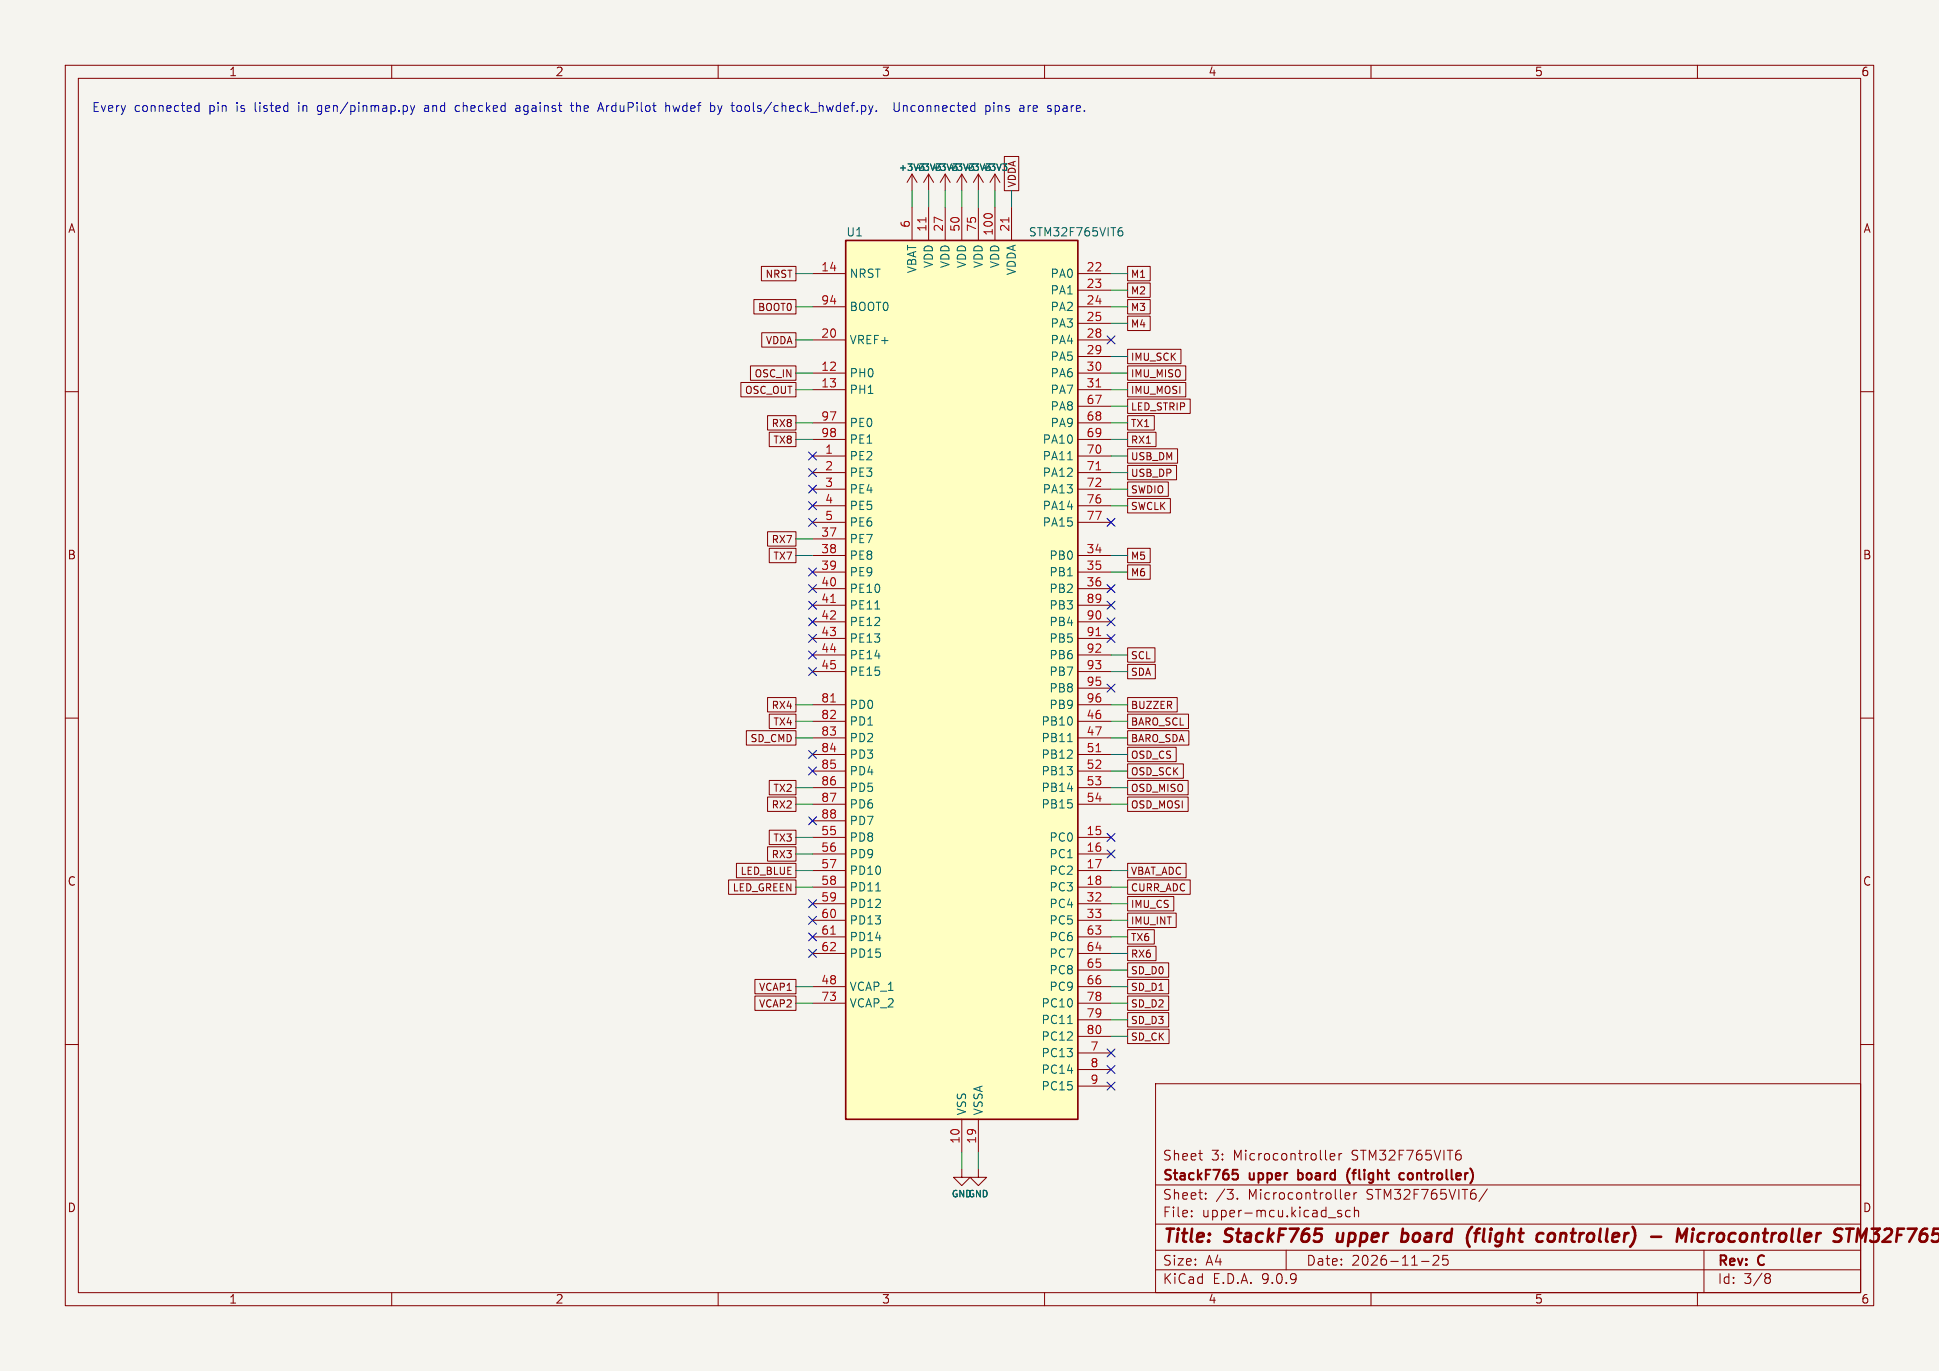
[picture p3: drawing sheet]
<svg xmlns="http://www.w3.org/2000/svg" width="297mm" height="210mm" viewBox="0 0 297 210" stroke-linecap="round" stroke-linejoin="round" font-family="sans-serif">
<path d="M0 0h297v210h-297z" fill="#f5f4ef" stroke="#f5f4ef" stroke-width=".15"/>
<g fill="none" stroke="#840000" stroke-width=".15">
<path d="M10 10h277v190h-277zM12 12h273v186h-273zM60 10v2M110 10v2M160 10v2M210 10v2M260 10v2M139.7 26.7l-.8 1.2M139.7 26.7l.8 1.2M139.7 26.7v2.5M142.2 26.7l-.7 1.2M142.2 26.7l.8 1.2"/>
<path d="M142.2 26.7v2.5M144.8 26.7l-.8 1.2M144.8 26.7l.7 1.2M144.8 26.7v2.5M147.3 26.7l-.7 1.2M147.3 26.7l.8 1.2M147.3 26.7v2.5M149.9 26.7l-.8 1.2M149.9 26.7l.7 1.2M149.9 26.7v2.5M152.4 26.7l-.8 1.2M152.4 26.7l.8 1.2"/>
<path d="M152.4 26.7v2.5M10 60h2M285 60h2M10 110h2M285 110h2M10 160h2M147.3 179.1v1.2h1.3l-1.3 1.3-1.3-1.3h1.3M149.9 179.1v1.2h1.2l-1.2 1.3-1.3-1.3h1.3M177 166h108v32h-108zM183.6 176.7h.6M184 177.7h.2M203.7 177.2l.8-.1-.1-.3-.4-.1-.3 .2 .1 .7h.6"/>
<path d="M205.1 176.7v1M205.5 176.7l-.3 .1-.1 .2M223.7 176.9v.7M285 160h2M60 198v2M110 198v2M160 198v2M177 194.5h108M177 191.5h108M177 187.5h108M177 181.5h108M182.5 186.3v.1"/>
<path d="M182.5 185.5v.1M184.7 183.6v.1M184.7 182.8v.1M189.5 183.6v.1M197 191.5v3M203.5 186.5h1.1M205.5 185.5l-.4-.1-.2 .2 .1 .2 .5 .2v.3h-.6M206 183.2l.7-.1v-.3l-.5-.1-.2 .2 .1 .7h.6M206.8 185.5l-.4-.1-.3 .3v.4l.1 .2h.6M207.4 182.7v1M207.5 185.5a.37 .37 0 0 1 .6 .1v.8M207.5 184.9v1.5"/>
<path d="M207.8 182.7l-.3 .1-.1 .2M210 198v2M217.7 193.2h1.2M219.5 192.4l.2-.1 .5 .1a.41 .41 0 0 1 .1 .5l-.8 .9h.9M221.7 192.3h-.7v.7l.2-.1h.5l.1 .3-.1 .5-.2 .1h-.3l-.2-.1M227.8 182.1l-1.3 2M260 198v2M261 191.5v6.5M270.6 195.1l.4 .1 .2 .2-.1 .2-.2 .1M270.6 195.7h.3M270.9 195.7l.2 .2 .1 .4-.2 .2-.4 .1"/>
</g>
<g fill="none" stroke="#840000" stroke-width=".4">
<path d="M204.9 188.9l-.1 1 .2 .3M214.8 189l.2-.1 .6 .1M214.9 188.2l-.3 2M215.5 190a.66 .66 0 0 1-.9 .1M225.5 187.9l-.3 .4M225.8 188.9h.8M226.5 188.2l-.3 .3-.2 1.7M235.8 188.9l.6 .1M236.3 190.1l-.2 .1M238 189a.59 .59 0 0 0-.9 .3v.7a.53 .53 0 0 0 .9 0M252.9 189.4h1.5M256.8 190.2l.3-2 .5 1.4 .8-1.4-.2 2"/>
<path d="M259.3 188.9l-.2 1.3M259.4 188.2l-.1 .2M259.4 188.2l-.1 .1v.1M259.4 188.2v.1l-.1 .1M261.1 189a.66 .66 0 0 0-1 .3l-.1 .5 .2 .3 .1 .1 .6-.1M282.8 188.2h1.1M283.4 188.2l-.3 2M284.3 190.2l.3-2 .5 1.4 .8-1.4-.2 2"/>
</g>
<path d="M188.8 179.2h.8M188.8 179.8h.5l.3 .2v.4l-.1 .2h-.7M198.8 179.2v1.5M199 179.7l-.2 .1M206.8 179a1.72 1.72 0 0 0 0 2.3M215.1 179.8l-.5-.1-.3 .3v.4l.2 .2h.6M198.8 180.6l.2 .1" fill="none" stroke="#840000" stroke-width=".3"/>
<path d="M153.6 25.1h.6l-.3 .4 .3 .1M154.2 26l-.5 .1" fill="none" stroke="#006464" stroke-width=".15"/>
<path d="M129.5 36.8h35.6v134.7h-35.6z" fill="#ffffc2"/>
<path d="M129.5 36.8h35.6v134.7h-35.6z" fill="none" stroke="#840000" stroke-width=".25"/>
<g fill="none" stroke="#840000" stroke-width=".15">
<path d="M139.7 31.8v5M142.2 31.8v5M144.8 31.8v5M147.3 31.8v5M149.9 31.8v5M152.4 31.8v5M153.8 24h2.2v5.2h-2.2zM154.9 31.8v5M113.5 58.6h8.4v2.2h-8.4zM115 56h6.9v2.3h-6.9zM115.5 45.9h6.4v2.2h-6.4zM116.6 40.8h5.3v2.2h-5.3z"/>
<path d="M116.7 51h5.2v2.2h-5.2zM124.5 41.9h5M124.5 47h5M124.5 52.1h5M124.5 57.2h5M124.5 59.7h5M165.1 41.9h5.1M165.1 47h5.1M165.1 52.1h5.1M165.1 57.2h5.1M165.1 59.7h5.1M165.1 44.5h5.1"/>
<path d="M165.1 49.5h5.1M165.1 54.6h5.1M172.7 48.4h3.5v2.2h-3.5zM172.7 53.5h8.2v2.2h-8.2zM172.7 56h8.9v2.3h-8.9zM172.7 45.9h3.5v2.2h-3.5zM172.7 43.3h3.5v2.3h-3.5zM172.7 58.6h8.9v2.2h-8.9zM172.7 40.8h3.5v2.2h-3.5zM117.6 63.7h4.3v2.2h-4.3zM117.8 66.2h4.1v2.2h-4.1zM124.5 64.8h5"/>
<path d="M124.5 67.3h5M124.5 69.9h5M124.5 72.4h5M124.5 74.9h5M124.5 77.5h5M165.1 64.8h5.1M165.1 67.3h5.1M165.1 69.9h5.1M165.1 72.4h5.1M165.1 74.9h5.1M165.1 77.5h5.1M165.1 62.2h5.1"/>
<path d="M172.7 76.4h6.6v2.2h-6.6zM172.7 63.7h4.1v2.2h-4.1zM172.7 61.1h9.6v2.2h-9.6zM172.7 66.2h4.4v2.2h-4.4zM172.7 68.7h7.7v2.3h-7.7zM172.7 71.3h7.5v2.2h-7.5zM172.7 73.8h6.3v2.2h-6.3zM117.6 81.4h4.3v2.3h-4.3zM117.8 84h4.1v2.2h-4.1zM124.5 80h5M124.5 82.6h5M124.5 85.1h5"/>
<path d="M124.5 87.6h5M124.5 90.2h5M124.5 92.7h5M124.5 95.3h5M124.5 97.8h5M165.1 80h5.1M165.1 85.1h5.1M165.1 87.6h5.1M165.1 90.2h5.1M165.1 92.7h5.1M165.1 95.3h5.1M165.1 97.8h5.1"/>
<path d="M172.7 84h3.5v2.2h-3.5zM172.7 86.5h3.5v2.2h-3.5zM172.7 99.2h4.2v2.2h-4.2zM114.3 111.9h7.6v2.2h-7.6zM117.6 106.8h4.3v2.3h-4.3zM117.8 109.4h4.1v2.2h-4.1zM117.8 119.5h4.1v2.3h-4.1zM124.5 100.3h5M124.5 102.9h5M124.5 108h5M124.5 110.5h5M124.5 113h5"/>
<path d="M124.5 115.6h5M124.5 118.1h5M165.1 100.3h5.1M165.1 102.9h5.1M165.1 108h5.1M165.1 110.5h5.1M165.1 113h5.1M165.1 115.6h5.1M165.1 118.1h5.1M165.1 105.4h5.1M172.7 101.8h4.3v2.2h-4.3zM172.7 106.8h7.6v2.3h-7.6z"/>
<path d="M172.7 109.4h9.3v2.2h-9.3zM172.7 111.9h9.4v2.2h-9.4zM172.7 114.5h7.5v2.2h-7.5zM172.7 117h8.6v2.2h-8.6zM172.7 119.5h9.3v2.3h-9.3zM111.6 134.8h10.3v2.2h-10.3zM112.8 132.2h9.1v2.3h-9.1zM117.6 122.1h4.3v2.2h-4.3zM117.6 129.7h4.3v2.2h-4.3zM117.8 127.2h4.1v2.2h-4.1zM124.5 120.7h5M124.5 123.2h5"/>
<path d="M124.5 125.7h5M124.5 128.3h5M124.5 130.8h5M124.5 133.4h5M124.5 135.9h5M124.5 138.4h5M165.1 120.7h5.1M165.1 123.2h5.1M165.1 128.3h5.1M165.1 130.8h5.1M165.1 133.4h5.1M165.1 135.9h5.1"/>
<path d="M165.1 138.4h5.1M172.7 122.1h9.3v2.2h-9.3zM172.7 132.2h9v2.3h-9zM172.7 134.8h9.6v2.2h-9.6zM172.7 137.3h7.1v2.2h-7.1zM172.7 139.9h7.5v2.2h-7.5zM115.6 152.6h6.3v2.2h-6.3zM115.6 150h6.3v2.2h-6.3zM124.5 141h5M124.5 143.5h5M124.5 146.1h5M124.5 151.1h5"/>
<path d="M124.5 153.7h5M165.1 141h5.1M165.1 143.5h5.1M165.1 146.1h5.1M165.1 151.1h5.1M165.1 153.7h5.1M165.1 148.6h5.1M165.1 156.2h5.1M165.1 158.8h5.1M172.7 150h6.3v2.2h-6.3zM172.7 142.4h4.1v2.2h-4.1zM172.7 144.9h4.4v2.3h-4.4z"/>
<path d="M172.7 147.5h6.3v2.2h-6.3zM172.7 152.6h6.3v2.2h-6.3zM172.7 155.1h6.3v2.2h-6.3zM172.7 157.6h6.4v2.3h-6.4zM147.3 171.5v5M149.9 171.5v5M165.1 161.3h5.1M165.1 163.8h5.1M165.1 166.4h5.1"/>
</g>
<path d="M153.6 25.1h.6l-.3 .4 .3 .1M154.2 26l-.5 .1M171.5 35.4h.2l.3 .2-.1 .4-.4 .1M171.9 34.9h-.4M163.5 70.4h.7M134 93.3h.7M163.5 113.6h.7M134.1 136.5h.8M163.5 156.8h.7" fill="none" stroke="#006464" stroke-width=".15"/>
<path d="M141.8 33.3v.7M154.5 33.3v.7M167.9 59.3h.7M167.9 72h.7M127.2 92.3h.8M167.9 97.4h.7M127.2 107.5h.8M167.9 115.2h.7M127.2 143.1h.8" fill="none" stroke="#a90000" stroke-width=".15"/>
<g fill="none" stroke="#009600" stroke-width=".15">
<path d="M139.7 29.2v2.6M142.2 29.2v2.6M144.8 29.2v2.6M147.3 29.2v2.6M149.9 29.2v2.6M152.4 29.2v2.6M154.9 29.2v2.6M121.9 59.7h2.6M121.9 57.2h2.6M121.9 41.9h2.6M121.9 47h2.6M121.9 52.1h2.6"/>
<path d="M170.2 59.7h2.5M170.2 57.2h2.5M170.2 49.5h2.5M170.2 41.9h2.5M170.2 47h2.5M170.2 54.6h2.5M170.2 44.5h2.5M121.9 64.8h2.6M121.9 67.3h2.6M170.2 62.2h2.5M170.2 64.8h2.5M170.2 67.3h2.5"/>
<path d="M170.2 69.9h2.5M170.2 72.4h2.5M170.2 74.9h2.5M170.2 77.5h2.5M121.9 85.1h2.6M121.9 82.6h2.6M170.2 87.6h2.5M170.2 85.1h2.5M121.9 113h2.6M121.9 110.5h2.6M121.9 108h2.6M170.2 118.1h2.5"/>
<path d="M170.2 115.6h2.5M170.2 113h2.5M170.2 110.5h2.5M170.2 100.3h2.5M170.2 102.9h2.5M170.2 108h2.5M121.9 133.4h2.6M121.9 123.2h2.6M121.9 120.7h2.6M121.9 135.9h2.6M121.9 128.3h2.6M121.9 130.8h2.6"/>
<path d="M170.2 133.4h2.5M170.2 123.2h2.5M170.2 120.7h2.5M170.2 135.9h2.5M170.2 138.4h2.5M121.9 153.7h2.6M121.9 151.1h2.6M170.2 153.7h2.5M170.2 151.1h2.5M170.2 156.2h2.5M170.2 158.8h2.5M170.2 143.5h2.5"/>
<path d="M170.2 148.6h2.5M170.2 141h2.5M170.2 146.1h2.5M147.3 176.5v2.6M149.9 176.5v2.6"/>
</g>
<g fill="none" stroke="#000084" stroke-width=".15">
<path d="M169.6 51.5l1.2 1.2M170.8 51.5l-1.2 1.2M123.9 74.3l1.2 1.2M123.9 71.8l1.2 1.2M123.9 79.4l1.2 1.2M123.9 69.2l1.2 1.3M123.9 76.9l1.2 1.2M125.1 74.3l-1.2 1.2M125.1 71.8l-1.2 1.2M125.1 79.4l-1.2 1.2M125.1 69.2l-1.2 1.3M125.1 76.9l-1.2 1.2"/>
<path d="M169.6 79.4l1.2 1.2M170.8 79.4l-1.2 1.2M123.9 97.2l1.2 1.2M123.9 99.7l1.2 1.2M123.9 94.6l1.2 1.3M123.9 92.1l1.2 1.2M123.9 89.6l1.2 1.2M123.9 87l1.2 1.2M125.1 97.2l-1.2 1.2M125.1 99.7l-1.2 1.2M125.1 94.6l-1.2 1.3M125.1 92.1l-1.2 1.2"/>
<path d="M125.1 89.6l-1.2 1.2M125.1 87l-1.2 1.2M169.6 94.6l1.2 1.3M169.6 97.2l1.2 1.2M169.6 89.6l1.2 1.2M169.6 92.1l1.2 1.2M170.8 97.2l-1.2 1.2M170.8 94.6l-1.2 1.3M170.8 89.6l-1.2 1.2M170.8 92.1l-1.2 1.2M123.9 115l1.2 1.2M123.9 117.5l1.2 1.2"/>
<path d="M123.9 102.3l1.2 1.2M125.1 115l-1.2 1.2M125.1 117.5l-1.2 1.2M125.1 102.3l-1.2 1.2M169.6 104.8l1.2 1.2M170.8 104.8l-1.2 1.2M123.9 137.8l1.2 1.2M123.9 125.1l1.2 1.2M125.1 137.8l-1.2 1.2M125.1 125.1l-1.2 1.2M169.6 127.7l1.2 1.2M169.6 130.2l1.2 1.2"/>
<path d="M170.8 127.7l-1.2 1.2M170.8 130.2l-1.2 1.2M123.9 140.4l1.2 1.2M123.9 142.9l1.2 1.2M123.9 145.4l1.2 1.3M125.1 140.4l-1.2 1.2M125.1 142.9l-1.2 1.2M125.1 145.4l-1.2 1.3M169.6 160.7l1.2 1.2M169.6 163.2l1.2 1.2M169.6 165.8l1.2 1.2M170.8 160.7l-1.2 1.2"/>
<path d="M170.8 163.2l-1.2 1.2M170.8 165.8l-1.2 1.2"/>
</g>
<g fill="none" stroke="#0000c2" stroke-width=".15">
<path d="M30.5 15.7v1.4M30.5 16.2h-.4l-.3 .2v.4l.2 .2h.5M45.8 15.7v.1M48.7 17.5h.1M48.9 16.2l-.3 .2v.4l.3 .3M62.9 16.2l.3 .9M63.2 17.1l-.1 .3-.2 .1M63.5 16.2l-.3 .9M65.5 16.2h-.4M65.5 16.6h-.3a.27 .27 0 0 0-.2 .2 .27 .27 0 0 0 .2 .3h.3M70.4 16.2h-.4l-.3 .2v.4l.2 .2h.5M79.1 16.2h.5v.9"/>
<path d="M79.6 16.5l-.4 .1a.27 .27 0 0 0-.2 .2 .27 .27 0 0 0 .2 .3l.4-.1M87.3 16.2h.6M87.5 15.7v1.2l.1 .1 .3 .1M88.3 15.7v1.4M88.4 16.2l-.1 .1M91.7 16.7h.6M92 15.7l.5 1.4M102 16.3l.2-.1h.3l.1 .9M102 15.7v1.4M103.1 16.2l.2 .9M109.4 16.3v.6M109.9 16.2l.4 .9"/>
<path d="M110.3 17.1l-.2 .3-.2 .1M110.6 16.2l-.3 .9M113.4 16.2l.2 .2v.4l-.2 .2M133.7 16.2l-.3 .9M134.2 16.9v.2M137 15.7v1.1l.2 .3 .4-.1 .1-.2v-1.1M138.4 16.3l.2-.1h.3l.1 .9M138.4 16.2v.9M151.1 16.2h.4l.2 .2-.1 .5-.5 .2M152.2 15.7v.1M152.2 16.2v.9M152.9 16.2v.9"/>
<path d="M153.3 16.2l-.4 .1M157.7 16.2h.2M158.7 16.2h-.2l-.2 .2v.6l.4 .1M158.9 16.5l-.6 .1M163.2 16.2h-.3M163.3 16.6h-.3a.27 .27 0 0 0-.2 .2 .27 .27 0 0 0 .2 .3h.3"/>
</g>
<g font-size="2.8" fill="#840000">
<text x="178" y="190.9">Title:</text>
<text x="187.7" y="190.9">StackF765</text>
<text x="205.6" y="190.9">upper</text>
<text x="216.3" y="190.9">board</text>
<text x="227.1" y="190.9">(flight</text>
<text x="238.7" y="190.9">controller)</text>
<text x="261.7" y="190.9">Microcontroller</text>
<text x="286.6" y="190.9">STM32F7</text>
</g>
<g font-size="2.1" fill="#840000">
<text x="178" y="178">Sheet</text>
<text x="185.5" y="178">3:</text>
<text x="189" y="178">Microcontroller</text>
<text x="207.2" y="178">STM32F765VIT6</text>
<text x="178" y="184">Sheet:</text>
<text x="178" y="181.2">StackF765</text>
<text x="186.2" y="184">/3.</text>
<text x="191.2" y="184">Microcontroller</text>
<text x="191.5" y="181.2">upper</text>
<text x="199.5" y="181.2">board</text>
<text x="207.6" y="181.2">(flight</text>
<text x="209.5" y="184">STM32F765VIT6/</text>
<text x="216.3" y="181.2">controller)</text>
<text x="178" y="186.7">File:</text>
<text x="184.1" y="186.7">upper-mcu.kicad_sch</text>
<text x="178" y="196.9">KiCad</text>
<text x="178" y="194.1">Size:</text>
<text x="184.7" y="194.1">A4</text>
<text x="185.7" y="196.9">E.D.A.</text>
<text x="193.3" y="196.9">9.0.9</text>
<text x="200" y="194.1">Date:</text>
<text x="207" y="194.1">2026-11-25</text>
<text x="263" y="194.3">Rev:</text>
<text x="263" y="196.9">Id:</text>
<text x="267.1" y="196.9">3/8</text>
<text x="269.4" y="194.3">C</text>
</g>
<g font-size="1.9" fill="#0000c2">
<text x="14" y="17.3">Every</text>
<text x="20.5" y="17.3">connected</text>
<text x="32.1" y="17.3">pin</text>
<text x="36.4" y="17.3">is</text>
<text x="39.4" y="17.3">listed</text>
<text x="46.3" y="17.3">in</text>
<text x="49.4" y="17.3">gen/pinmap.py</text>
<text x="65.9" y="17.3">and</text>
<text x="70.9" y="17.3">checked</text>
<text x="80.3" y="17.3">against</text>
<text x="89" y="17.3">the</text>
<text x="93.4" y="17.3">ArduPilot</text>
<text x="103.8" y="17.3">hwdef</text>
<text x="110.8" y="17.3">by</text>
<text x="114.3" y="17.3">tools/check_hwdef.py.</text>
<text x="139.5" y="17.3">Unconnected</text>
<text x="153.7" y="17.3">pins</text>
<text x="159.2" y="17.3">are</text>
<text x="163.6" y="17.3">spare.</text>
</g>
<g font-size="1.8" fill="#840000">
<text x="35" y="11.9">1</text>
<text x="85" y="11.9">2</text>
<text x="135" y="11.9">3</text>
<text x="185" y="11.9">4</text>
<text x="235" y="11.9">5</text>
<text x="285" y="11.9">6</text>
<text x="10.3" y="35.9">A</text>
<text x="285.3" y="35.9">A</text>
<text x="10.3" y="85.9">B</text>
<text x="285.3" y="85.9">B</text>
<text x="10.3" y="135.9">C</text>
<text x="285.3" y="135.9">C</text>
<text x="10.3" y="185.9">D</text>
<text x="285.3" y="185.9">D</text>
<text x="35" y="199.9">1</text>
<text x="85" y="199.9">2</text>
<text x="135" y="199.9">3</text>
<text x="185" y="199.9">4</text>
<text x="235" y="199.9">5</text>
<text x="285" y="199.9">6</text>
</g>
<g font-size="1.8" fill="#a90000">
<text x="139.4" y="35" transform="rotate(-90 139.4 35)">6</text>
<text x="142" y="35.6" transform="rotate(-90 142 35.6)">11</text>
<text x="144.5" y="35.6" transform="rotate(-90 144.5 35.6)">27</text>
<text x="147.1" y="35.6" transform="rotate(-90 147.1 35.6)">50</text>
<text x="149.6" y="35.6" transform="rotate(-90 149.6 35.6)">75</text>
<text x="154.7" y="35.6" transform="rotate(-90 154.7 35.6)">21</text>
<text x="125.7" y="41.7">14</text>
<text x="152.1" y="36.2" transform="rotate(-90 152.1 36.2)">100</text>
<text x="166.3" y="41.7">22</text>
<text x="125.7" y="46.7">94</text>
<text x="166.3" y="44.2">23</text>
<text x="166.3" y="46.7">24</text>
<text x="125.7" y="51.8">20</text>
<text x="166.3" y="49.3">25</text>
<text x="166.3" y="51.8">28</text>
<text x="125.7" y="56.9">12</text>
<text x="125.7" y="59.4">13</text>
<text x="166.3" y="54.4">29</text>
<text x="166.3" y="56.9">30</text>
<text x="166.3" y="59.4">31</text>
<text x="125.7" y="64.5">97</text>
<text x="166.3" y="62">67</text>
<text x="166.3" y="64.5">68</text>
<text x="125.7" y="67.1">98</text>
<text x="126.3" y="69.6">1</text>
<text x="166.3" y="67.1">69</text>
<text x="166.3" y="69.6">70</text>
<text x="126.3" y="72.1">2</text>
<text x="126.3" y="74.7">3</text>
<text x="126.3" y="77.2">4</text>
<text x="166.3" y="72.1">71</text>
<text x="166.3" y="74.7">72</text>
<text x="166.3" y="77.2">76</text>
<text x="125.7" y="82.3">37</text>
<text x="126.3" y="79.8">5</text>
<text x="166.3" y="79.8">77</text>
<text x="125.7" y="84.8">38</text>
<text x="125.7" y="87.4">39</text>
<text x="125.7" y="89.9">40</text>
<text x="166.3" y="84.8">34</text>
<text x="166.3" y="87.4">35</text>
<text x="166.3" y="89.9">36</text>
<text x="125.7" y="92.5">41</text>
<text x="125.7" y="95">42</text>
<text x="166.3" y="92.5">89</text>
<text x="166.3" y="95">90</text>
<text x="125.7" y="97.5">43</text>
<text x="125.7" y="100.1">44</text>
<text x="166.3" y="97.5">91</text>
<text x="166.3" y="100.1">92</text>
<text x="125.7" y="102.6">45</text>
<text x="125.7" y="107.7">81</text>
<text x="166.3" y="102.6">93</text>
<text x="166.3" y="105.2">95</text>
<text x="166.3" y="107.7">96</text>
<text x="125.7" y="110.2">82</text>
<text x="125.7" y="112.8">83</text>
<text x="166.3" y="110.2">46</text>
<text x="166.3" y="112.8">47</text>
<text x="125.7" y="115.3">84</text>
<text x="125.7" y="117.9">85</text>
<text x="166.3" y="115.3">51</text>
<text x="166.3" y="117.9">52</text>
<text x="125.7" y="120.4">86</text>
<text x="125.7" y="122.9">87</text>
<text x="125.7" y="125.5">88</text>
<text x="166.3" y="120.4">53</text>
<text x="166.3" y="122.9">54</text>
<text x="125.7" y="128">55</text>
<text x="125.7" y="130.6">56</text>
<text x="166.3" y="128">15</text>
<text x="166.3" y="130.6">16</text>
<text x="125.7" y="133.1">57</text>
<text x="125.7" y="135.6">58</text>
<text x="166.3" y="133.1">17</text>
<text x="166.3" y="135.6">18</text>
<text x="125.7" y="138.2">59</text>
<text x="125.7" y="140.7">60</text>
<text x="125.7" y="143.3">61</text>
<text x="166.3" y="138.2">32</text>
<text x="166.3" y="140.7">33</text>
<text x="166.3" y="143.3">63</text>
<text x="125.7" y="145.8">62</text>
<text x="166.3" y="145.8">64</text>
<text x="166.3" y="148.3">65</text>
<text x="125.7" y="150.9">48</text>
<text x="125.7" y="153.4">73</text>
<text x="166.3" y="150.9">66</text>
<text x="166.3" y="153.4">78</text>
<text x="166.3" y="156">79</text>
<text x="166.3" y="158.5">80</text>
<text x="166.9" y="161">7</text>
<text x="166.9" y="163.6">8</text>
<text x="166.9" y="166.1">9</text>
<text x="147.1" y="175.3" transform="rotate(-90 147.1 175.3)">10</text>
<text x="149.6" y="175.3" transform="rotate(-90 149.6 175.3)">19</text>
</g>
<g font-size="1.8" fill="#006464">
<text x="129.5" y="36.4">U1</text>
<text x="140.6" y="42" transform="rotate(-90 140.6 42)">VBAT</text>
<text x="143.1" y="41.2" transform="rotate(-90 143.1 41.2)">VDD</text>
<text x="145.6" y="41.2" transform="rotate(-90 145.6 41.2)">VDD</text>
<text x="148.2" y="41.2" transform="rotate(-90 148.2 41.2)">VDD</text>
<text x="150.7" y="41.2" transform="rotate(-90 150.7 41.2)">VDD</text>
<text x="153.3" y="41.2" transform="rotate(-90 153.3 41.2)">VDD</text>
<text x="157.5" y="36.4">STM32F765VIT6</text>
<text x="130" y="42.8">NRST</text>
<text x="130" y="47.9">BOOT0</text>
<text x="155.8" y="42.3" transform="rotate(-90 155.8 42.3)">VDDA</text>
<text x="160.8" y="42.8">PA0</text>
<text x="160.8" y="45.3">PA1</text>
<text x="160.8" y="47.9">PA2</text>
<text x="130" y="52.9">VREF+</text>
<text x="160.8" y="50.4">PA3</text>
<text x="160.8" y="52.9">PA4</text>
<text x="130" y="58">PH0</text>
<text x="160.8" y="55.5">PA5</text>
<text x="160.8" y="58">PA6</text>
<text x="130" y="60.6">PH1</text>
<text x="130" y="65.6">PE0</text>
<text x="160.8" y="60.6">PA7</text>
<text x="160.8" y="63.1">PA8</text>
<text x="160.8" y="65.6">PA9</text>
<text x="130" y="68.2">PE1</text>
<text x="130" y="70.7">PE2</text>
<text x="159.6" y="68.2">PA10</text>
<text x="159.6" y="70.7">PA11</text>
<text x="130" y="73.3">PE3</text>
<text x="130" y="75.8">PE4</text>
<text x="159.6" y="73.3">PA12</text>
<text x="159.6" y="75.8">PA13</text>
<text x="130" y="78.3">PE5</text>
<text x="130" y="80.9">PE6</text>
<text x="130" y="83.4">PE7</text>
<text x="159.6" y="78.3">PA14</text>
<text x="159.6" y="80.9">PA15</text>
<text x="130" y="86">PE8</text>
<text x="130" y="88.5">PE9</text>
<text x="160.6" y="86">PB0</text>
<text x="160.6" y="88.5">PB1</text>
<text x="130" y="91">PE10</text>
<text x="130" y="93.6">PE11</text>
<text x="160.6" y="91">PB2</text>
<text x="160.6" y="93.6">PB3</text>
<text x="130" y="96.1">PE12</text>
<text x="130" y="98.7">PE13</text>
<text x="130" y="101.2">PE14</text>
<text x="160.6" y="96.1">PB4</text>
<text x="160.6" y="98.7">PB5</text>
<text x="160.6" y="101.2">PB6</text>
<text x="130" y="103.7">PE15</text>
<text x="160.6" y="103.7">PB7</text>
<text x="160.6" y="106.3">PB8</text>
<text x="130" y="108.8">PD0</text>
<text x="130" y="111.4">PD1</text>
<text x="130" y="113.9">PD2</text>
<text x="159.4" y="111.4">PB10</text>
<text x="159.4" y="113.9">PB11</text>
<text x="160.6" y="108.8">PB9</text>
<text x="130" y="116.4">PD3</text>
<text x="130" y="119">PD4</text>
<text x="159.4" y="116.4">PB12</text>
<text x="159.4" y="119">PB13</text>
<text x="130" y="121.5">PD5</text>
<text x="130" y="124.1">PD6</text>
<text x="159.4" y="121.5">PB14</text>
<text x="159.4" y="124.1">PB15</text>
<text x="130" y="126.6">PD7</text>
<text x="130" y="129.1">PD8</text>
<text x="130" y="131.7">PD9</text>
<text x="160.6" y="129.1">PC0</text>
<text x="160.6" y="131.7">PC1</text>
<text x="130" y="134.2">PD10</text>
<text x="130" y="136.8">PD11</text>
<text x="160.6" y="134.2">PC2</text>
<text x="160.6" y="136.8">PC3</text>
<text x="130" y="139.3">PD12</text>
<text x="130" y="141.8">PD13</text>
<text x="160.6" y="139.3">PC4</text>
<text x="160.6" y="141.8">PC5</text>
<text x="130" y="144.4">PD14</text>
<text x="130" y="146.9">PD15</text>
<text x="160.6" y="144.4">PC6</text>
<text x="160.6" y="146.9">PC7</text>
<text x="160.6" y="149.5">PC8</text>
<text x="130" y="152">VCAP_1</text>
<text x="130" y="154.5">VCAP_2</text>
<text x="159.4" y="154.5">PC10</text>
<text x="160.6" y="152">PC9</text>
<text x="159.4" y="157.1">PC11</text>
<text x="159.4" y="159.6">PC12</text>
<text x="159.4" y="162.2">PC13</text>
<text x="159.4" y="164.7">PC14</text>
<text x="159.4" y="167.2">PC15</text>
<text x="148.2" y="170.9" transform="rotate(-90 148.2 170.9)">VSS</text>
<text x="150.7" y="170.9" transform="rotate(-90 150.7 170.9)">VSSA</text>
</g>
<text font-size="1.5" fill="#006464" x="155.8" y="28.8" transform="rotate(-90 155.8 28.8)">VDDA</text>
<g font-size="1.5" fill="#840000">
<text x="116" y="47.8">BOOT0</text>
<text x="117.1" y="42.8">NRST</text>
<text x="173.1" y="47.8">M3</text>
<text x="173.1" y="45.3">M2</text>
<text x="173.1" y="42.8">M1</text>
<text x="117.2" y="52.9">VDDA</text>
<text x="173.1" y="50.4">M4</text>
<text x="115.5" y="58">OSC_IN</text>
<text x="173.1" y="55.5">IMU_SCK</text>
<text x="173.1" y="58">IMU_MISO</text>
<text x="114" y="60.5">OSC_OUT</text>
<text x="118.1" y="65.6">RX8</text>
<text x="173.1" y="65.6">TX1</text>
<text x="173.1" y="60.5">IMU_MOSI</text>
<text x="173.1" y="63.1">LED_STRIP</text>
<text x="118.3" y="68.2">TX8</text>
<text x="173.1" y="68.2">RX1</text>
<text x="173.1" y="70.7">USB_DM</text>
<text x="173.1" y="73.2">USB_DP</text>
<text x="173.1" y="75.8">SWDIO</text>
<text x="118.1" y="83.4">RX7</text>
<text x="173.1" y="78.3">SWCLK</text>
<text x="118.3" y="85.9">TX7</text>
<text x="173.1" y="85.9">M5</text>
<text x="173.1" y="88.5">M6</text>
<text x="173.1" y="101.2">SCL</text>
<text x="173.1" y="103.7">SDA</text>
<text x="114.8" y="113.9">SD_CMD</text>
<text x="118.1" y="108.8">RX4</text>
<text x="118.3" y="111.3">TX4</text>
<text x="173.1" y="108.8">BUZZER</text>
<text x="173.1" y="111.3">BARO_SCL</text>
<text x="173.1" y="113.9">BARO_SDA</text>
<text x="173.1" y="116.4">OSD_CS</text>
<text x="173.1" y="119">OSD_SCK</text>
<text x="118.1" y="124">RX2</text>
<text x="118.3" y="121.5">TX2</text>
<text x="173.1" y="121.5">OSD_MISO</text>
<text x="173.1" y="124">OSD_MOSI</text>
<text x="118.1" y="131.7">RX3</text>
<text x="118.3" y="129.1">TX3</text>
<text x="112.1" y="136.7">LED_GREEN</text>
<text x="113.3" y="134.2">LED_BLUE</text>
<text x="173.1" y="134.2">VBAT_ADC</text>
<text x="173.1" y="136.7">CURR_ADC</text>
<text x="173.1" y="139.3">IMU_CS</text>
<text x="173.1" y="141.8">IMU_INT</text>
<text x="173.1" y="144.4">TX6</text>
<text x="173.1" y="146.9">RX6</text>
<text x="173.1" y="149.4">SD_D0</text>
<text x="116.1" y="154.5">VCAP2</text>
<text x="116.1" y="152">VCAP1</text>
<text x="173.1" y="152">SD_D1</text>
<text x="173.1" y="154.5">SD_D2</text>
<text x="173.1" y="157.1">SD_D3</text>
<text x="173.1" y="159.6">SD_CK</text>
</g>
<g font-size="1.4" fill="#006464">
<text x="137.6" y="26.4">+3V3</text>
<text x="140.1" y="26.4">+3V3</text>
<text x="142.7" y="26.4">+3V3</text>
<text x="145.2" y="26.4">+3V3</text>
<text x="147.7" y="26.4">+3V3</text>
<text x="150.3" y="26.4">+3V3</text>
<text x="145.7" y="183.6">GNDGND</text>
</g>
</svg>
